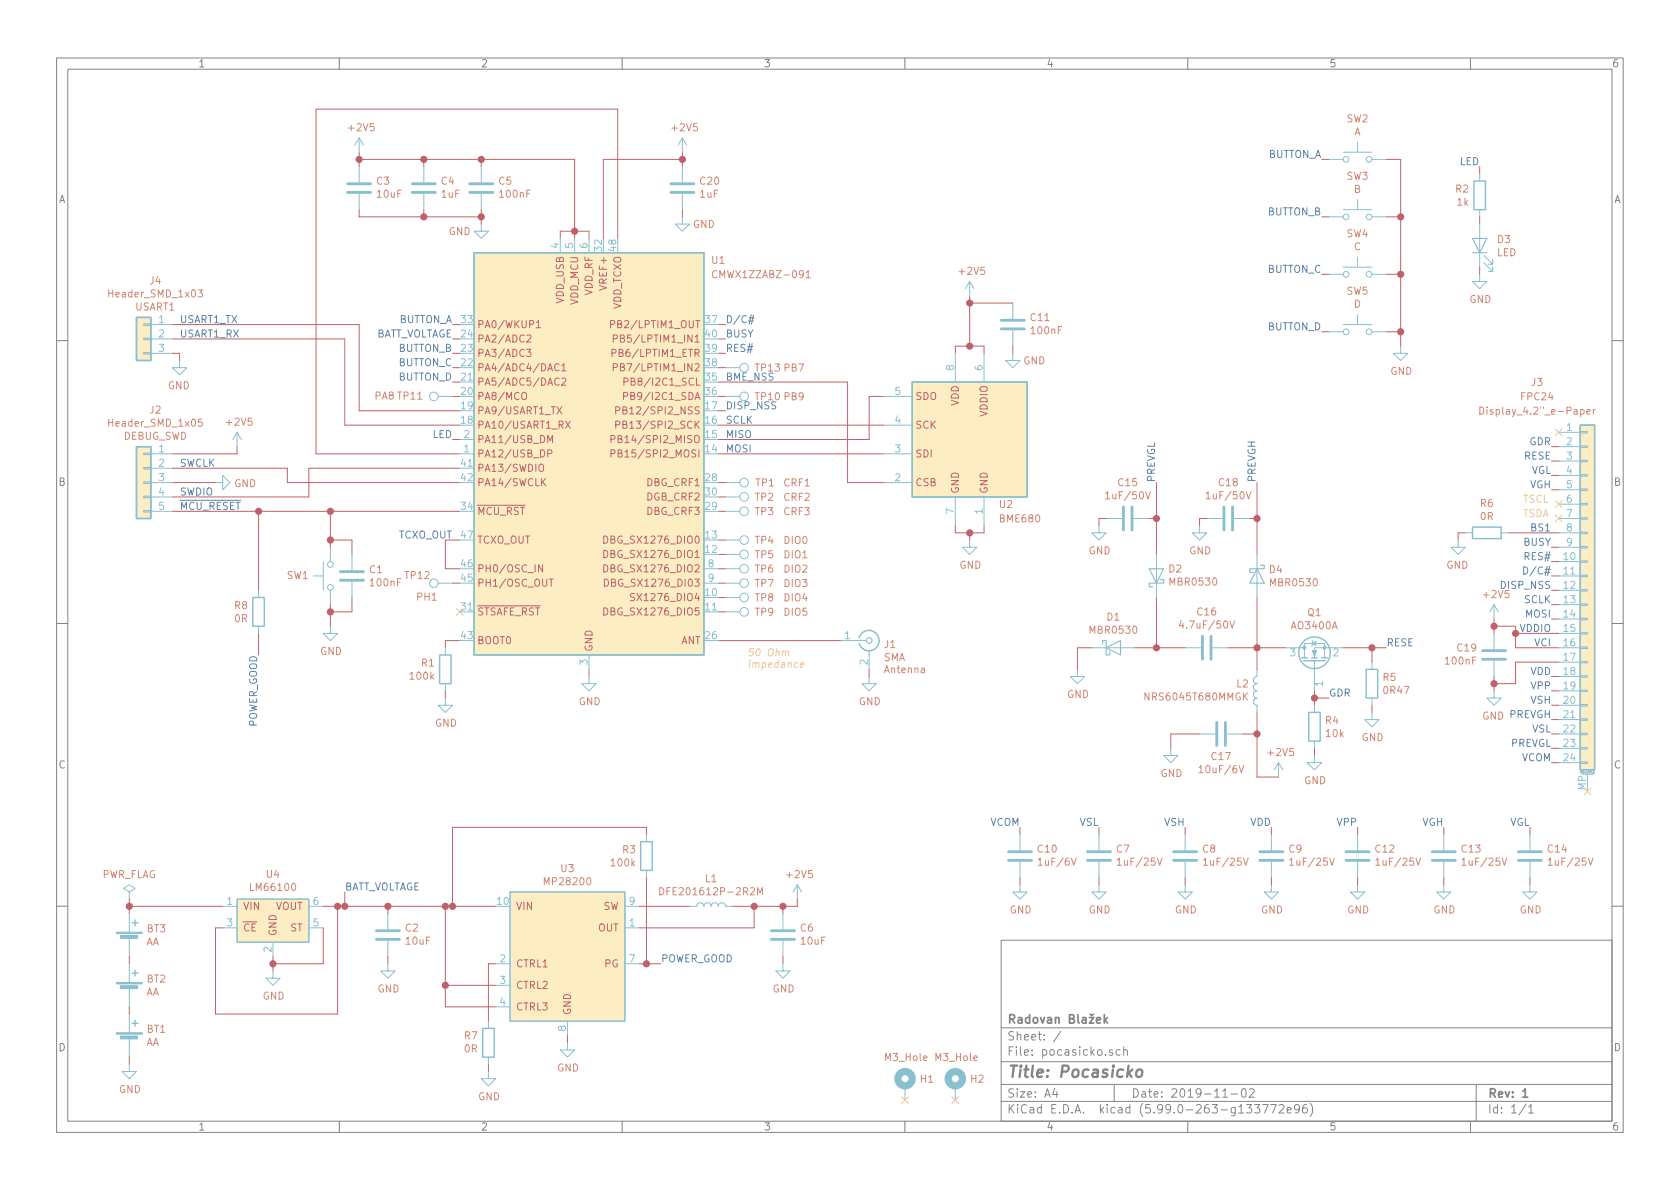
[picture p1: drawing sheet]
<svg xmlns="http://www.w3.org/2000/svg" width="297mm" height="210mm" viewBox="0 0 297 210" stroke-linecap="round" stroke-linejoin="round" font-family="sans-serif">
<g fill="none" stroke="#848484" stroke-width=".18">
<path d="M10 10.3h277v189.9h-277zM12 12.2h273v186.1h-273zM60 10.3v1.9M110 10.3v1.9M160 10.3v1.9M210 10.3v1.9M260 10.3v1.9M10 60.2h2M285 60.2h2M10 110.3h2M285 110.3h2M10 160.2h2"/>
<path d="M177 166.3h108v32h-108zM285 160.2h2M60 198.3v1.9M110 198.3v1.9M160 198.3v1.9M177 194.8h108M177 191.8h108M177 187.8h108M177 181.8h108M186.5 192.5l-.4 1h1M186.8 193v1M187.6 182.3l-1.3 2"/>
<path d="M196.7 185.7a.37 .37 0 0 0-.6 .1l.1 .2 .5 .2 .1 .1-.3 .3-.4-.1M197 191.8v3M198 185.7l-.4-.1-.3 .3 .1 .6 .2 .1 .4-.1M198.7 185.7h.1a.37 .37 0 0 1 .5 .1v.8M198.7 185.1v1.5M210 198.3v1.9M216.2 194h.8M217.7 193.5h1.1M219.6 192.7l.4-.2a.94 .94 0 0 1 0 1.5 .82 .82 0 0 1-.4-1.3zM220.4 195.3h.9l-.5 .6 .4 .1v.7l-.2 .1-.6-.1M220.9 192.7l.2-.2h.4l.2 .2 .1 .3-1 1h1M221.8 195.3h.9l-.5 .6 .5 .1v.7l-.2 .1-.7-.1"/>
<path d="M223.2 195.3h1l-.6 1.5M224.7 195.3h1l-.7 1.5M226.2 195.5l.2-.2h.3l.3 .5-.9 1h.9M227.6 196.3l.7-.1-.1-.3-.4-.1-.2 .2 .1 .7h.5M229.7 196l-.3 .3h-.2l-.3-.3v-.4l.1-.2 .4-.1 .3 .2a1.13 1.13 0 0 1-.3 1.2l-.4 .1M231 195.3a.59 .59 0 0 0-.7 .7l.1 .7 .2 .1 .5-.1 .1-.5-.2-.2-.4-.1-.3 .3M231.6 195.1a1.71 1.71 0 0 1 0 2.3M260 198.3v1.9M261 191.8v6.5M269.8 195.2l-1.2 2M270.3 195.8l.4-.5v1.5M270.3 196.8h.8"/>
</g>
<path d="M195.2 179.4v1.5M195.8 179.9l-.6 .6M193.9 180.4l.7-.1-.1-.3-.4-.1-.2 .2 .1 .7h.5M195.4 180.4l.4 .5M269.2 193l.5-.5v1.5M269.2 194h.9" fill="none" stroke="#848484" stroke-width=".3"/>
<path d="M201.1 189.3a.51 .51 0 0 1 .5-.2 .51 .51 0 0 1 .4 .4l-.1 .6a.54 .54 0 0 1-.5 .4 .54 .54 0 0 1-.5-.4z" fill="none" stroke="#848484" stroke-width=".41"/>
<g fill="none" stroke="#88c0d0" stroke-width=".18">
<path d="M63.5 24.4v2.5M63.5 29.5v2.8M63.5 34.3v2.8M63.5 24.4l-.8 1.2M63.5 24.4l.8 1.2M74.9 29.5v2.8M74.9 34.3v2.8M85.1 39.6v1.3h1.3l-1.3 1.3-1.3-1.3h1.3M85.1 29.5v2.8M85.1 34.3v2.8M120.6 38.3v1.3h1.3l-1.3 1.3-1.2-1.3h1.2M120.6 24.4v2.5"/>
<path d="M120.6 29.5v2.8M120.6 34.3v2.8M120.6 24.4l-.7 1.2M120.6 24.4l.8 1.2M234.9 28.2h2.6M234.9 38.3h2.6M237.5 26.9h5.1M237.5 37.1h5.1M240 25.1v1.8M240 35.3v1.8M242.6 28.2h2.5M242.6 38.3h2.5"/>
<path d="M261.6 30.7v1.3M261.6 37.1v1.2M261.6 39.6v7.6M25.4 57.3h1.3v.2h-1.3zM25.4 59.8h1.3v.3h-1.3zM26.7 57.4h3.8M26.7 59.9h3.8M99.1 42.2v2.5M101.6 42.2v2.5M104.1 42.2v2.5M171.4 49.8l-.7 1.2M171.4 49.8v2.5"/>
<path d="M171.4 49.8l.8 1.2M179.1 53.6v2.8M179.1 58.4v2.8M234.9 48.5h2.6M234.9 58.7h2.6M237.5 47.2h5.1M237.5 57.4h5.1M240 45.5v1.7M240 55.6v1.8M242.6 48.5h2.5M242.6 58.7h2.5M261.6 48.5v1.3h1.3l-1.3 1.2-1.3-1.2h1.3"/>
<path d="M262.4 46.5l1.5 1.5v-.8v.8h-.8M262.4 45.2l1.5 1.5v-.7v.7h-.8M25.4 62.4h1.3v.2h-1.3zM26.7 62.5h3.8M31.7 63.7v1.3h-1.2l1.2 1.3 1.3-1.3h-1.3M41.9 76.4l-.8 1.3M41.9 76.4v2.6M41.9 76.4l.8 1.3M77.5 70.1h2.5M81.3 77.7h2.5M128.3 70.1h2.5M128.3 65h2.5"/>
<path d="M156.2 75.2h5.1M156.2 70.1h5.1M168.9 62.5v5.1M174 62.5v5.1M179.1 62.5v1.2h1.2l-1.2 1.3-1.3-1.3h1.3M247.6 61.2v1.3h1.3l-1.3 1.2-1.2-1.2h1.2M275.6 76.4h3.8M275.6 79h3.8M279.4 78.9h1.3v.2h-1.3zM279.4 76.3h1.3v.3h-1.3zM25.4 90.3h1.3v.2h-1.3zM25.4 87.8h1.3v.2h-1.3z"/>
<path d="M25.4 82.7h1.3v.2h-1.3zM25.4 80.1h1.3v.3h-1.3zM25.4 85.2h1.3v.3h-1.3zM26.7 85.3h3.8M26.7 80.3h3.8M26.7 82.8h3.8M26.7 87.9h3.8M26.7 90.4h3.8M38.1 85.3h1.3v1.3l1.2-1.3-1.2-1.2v1.2M57.1 99.3v5.1M58.4 96.8v2.5M62.2 98v2.8"/>
<path d="M81.3 80.3h2.5M128.3 85.3h2.5M128.3 87.9h2.5M128.3 90.4h2.5M128.3 95.5h2.5M128.3 98h2.5M156.2 85.3h5.1M156.2 80.3h5.1M168.9 87.9v5.1M171.4 95.5v1.3h1.3l-1.3 1.2-1.2-1.2h1.2M174 87.9v5.1M194.3 93v1.2h1.3l-1.3 1.3-1.3-1.3h1.3"/>
<path d="M195.6 91.7h2.8M200.4 91.7h2.8M204.5 98v7.7M212.1 93v1.2h1.3l-1.3 1.3-1.3-1.3h1.3M213.4 91.7h2.8M218.2 91.7h2.8M222.2 98v7.7M257.8 95.5v1.3h-1.3l1.3 1.2 1.3-1.2h-1.3M259.1 94.2h1.2M265.4 94.2h1.3M275.6 99.3h3.8M275.6 81.5h3.8"/>
<path d="M275.6 84.1h3.8M275.6 86.6h3.8M275.6 89.1h3.8M275.6 91.7h3.8M275.6 94.2h3.8M275.6 96.8h3.8M279.4 99.2h1.3v.2h-1.3zM279.4 96.6h1.3v.3h-1.3zM279.4 94.1h1.3v.3h-1.3zM279.4 91.6h1.3v.2h-1.3zM279.4 89h1.3v.3h-1.3zM279.4 86.5h1.3v.2h-1.3z"/>
<path d="M279.4 83.9h1.3v.3h-1.3zM279.4 81.4h1.3v.3h-1.3zM45.7 104.4v1.3M45.7 110.7v1.3M55.4 101.8h1.7M58.4 110.7v1.3h1.3l-1.3 1.3-1.3-1.3h1.3M58.4 104.4v2.5M62.2 102.9v2.8M77.5 103.1h2.5M78.7 114.5v1.3M104.1 119.6v1.3h1.3l-1.3 1.3-1.2-1.3h1.2M104.1 115.8v2.6"/>
<path d="M124.5 100.6h2.5M124.5 103.1h2.5M128.3 100.6h2.5M128.3 103.1h2.5M128.3 105.7h2.5M128.3 108.2h2.5M148.6 113.3h4.6M153.7 119.6v1.3h1.2l-1.2 1.3-1.3-1.3h1.3M153.7 115.1v3.3M190.5 118.4v1.2h1.3l-1.3 1.3-1.3-1.3h1.3M193 114.5h7.7M209.5 114.5h2.8"/>
<path d="M214.4 114.5h2.8M222.2 118.4v1.2a.63 .63 0 0 0-.6 .7 .63 .63 0 0 0 .6 .6 .63 .63 0 0 0-.6 .6 .63 .63 0 0 0 .6 .7 .63 .63 0 0 0-.6 .6 .63 .63 0 0 0 .6 .6 .63 .63 0 0 0-.6 .7 .63 .63 0 0 0 .6 .6v1.3M227.3 114.5h3.3M230.6 116.3v-2.5h3.6v2.5M232 113.8l.7-.4v.8zM232.2 113.3l-.2 .1v.8l-.1 .1M232.4 116.8v5.4M237.5 114.5h-5.1v1.8M242.6 117.1v1.3M264.2 106.9l-.8 1.3M264.2 106.9v2.6M264.2 112v2.8"/>
<path d="M264.2 116.8v2.8M264.2 106.9l.7 1.3M275.6 101.8h3.8M275.6 104.4h3.8M275.6 106.9h3.8M275.6 109.5h3.8M275.6 112h3.8M275.6 114.5h3.8M275.6 117.1h3.8M275.6 119.6h3.8M279.4 109.3h1.3v.3h-1.3zM279.4 111.9h1.3v.2h-1.3z"/>
<path d="M279.4 114.4h1.3v.3h-1.3zM279.4 117h1.3v.2h-1.3zM279.4 119.5h1.3v.3h-1.3zM279.4 106.8h1.3v.3h-1.3zM279.4 101.7h1.3v.3h-1.3zM279.4 104.3h1.3v.2h-1.3zM78.7 123.4v1.3h1.3l-1.3 1.3-1.2-1.3h1.2M78.7 120.9v1.3M207 132.3v1.3h1.3l-1.3 1.3-1.3-1.3h1.3M212.1 129.8h2.8M216.9 129.8h2.8M226.1 134.9l-.8 1.2"/>
<path d="M226.1 134.9v2.5M226.1 134.9l.7 1.2M232.4 133.6v1.3h1.3l-1.3 1.2-1.3-1.2h1.3M232.4 124.7v1.3M232.4 131.1v1.2M242.6 126v1.2h1.2l-1.2 1.3-1.3-1.3h1.3M242.6 123.4v1.3M264.2 122.2v1.2h-1.3l1.3 1.3 1.2-1.3h-1.2M275.6 122.2h3.8M275.6 124.7h3.8M275.6 127.2h3.8M275.6 129.8h3.8"/>
<path d="M275.6 132.3h3.8M275.6 134.9h3.8M279.4 132.2h1.3v.3h-1.3zM279.4 134.7h1.3v.3h-1.3zM279.4 122h1.3v.3h-1.3zM279.4 124.6h1.3v.2h-1.3zM279.4 127.1h1.3v.3h-1.3zM279.4 129.7h1.3v.2h-1.3zM279.7 136.9h2M280.7 136.9v3M281.8 136.5v.3h-.1M281.8 136.5h-.1v.2h.1"/>
<path d="M22.9 157.7l1-.6-1-.6-1.1 .6 1.1 .6v1.3M22.9 159h.1M41.9 159h12.7v7.6h-12.7zM90.2 157.7h20.3v22.9h-20.3zM114.3 147.6v1.2M114.3 153.9v1.3M141 156.5l-.8 1.2M141 156.5v2.5M141 156.5l.7 1.2M180.3 156.5v1.2h1.3l-1.3 1.3-1.2-1.3h1.2M180.3 147.6v2.8M180.3 152.4v2.8"/>
<path d="M194.3 156.5v1.2h1.3l-1.3 1.3-1.3-1.3h1.3M194.3 147.6v2.8M194.3 152.4v2.8M209.5 156.5v1.2h1.3l-1.3 1.3-1.2-1.3h1.2M209.5 147.6v2.8M209.5 152.4v2.8M224.8 156.5v1.2h1.3l-1.3 1.3-1.3-1.3h1.3M224.8 147.6v2.8M224.8 152.4v2.8M240 156.5v1.2h1.3l-1.3 1.3-1.2-1.3h1.2M240 147.6v2.8M240 152.4v2.8"/>
<path d="M255.3 156.5v1.2h1.2l-1.2 1.3-1.3-1.3h1.3M255.3 147.6v2.8M255.3 152.4v2.8M270.5 156.5v1.2h1.3l-1.3 1.3-1.3-1.3h1.3M270.5 147.6v2.8M270.5 152.4v2.8M22.9 161.5v3.3M22.9 165.9v3.3M22.9 170.4v3.3M22.9 174.7v3.3M22.9 179.3v3.3M39.4 164.1h2.5"/>
<path d="M39.4 160.3h2.5M48.3 171.7v1.3h1.2l-1.2 1.2-1.3-1.2h1.3M48.3 166.6v2.6M54.6 164.1h2.5M54.6 160.3h2.5M68.6 170.4v1.3h1.2l-1.2 1.3-1.3-1.3h1.3M68.6 161.5v2.8M68.6 166.4v2.8M87.6 170.4h2.6M87.6 174.2h2.6M87.6 178h2.6M110.5 164.1h2.5"/>
<path d="M110.5 170.4h2.5M110.5 160.3h2.5M121.9 160.3h1.3a.63 .63 0 0 1 .6-.7 .63 .63 0 0 1 .7 .7 .63 .63 0 0 1 .6-.7 .63 .63 0 0 1 .6 .7 .63 .63 0 0 1 .7-.7 .63 .63 0 0 1 .6 .7 .63 .63 0 0 1 .6-.7 .63 .63 0 0 1 .7 .7h1.2M138.4 170.4v1.3h1.3l-1.3 1.3-1.2-1.3h1.2M138.4 161.5v2.8M138.4 166.4v2.8M22.9 188.2v1.3h1.2l-1.2 1.2-1.3-1.2h1.3M22.9 183.6v3.3M86.4 189.5v1.2h1.2l-1.2 1.3-1.3-1.3h1.3M86.4 180.6v1.3M86.4 186.9v1.3M100.3 184.4v1.3h1.3l-1.3 1.2-1.2-1.2h1.2"/>
<path d="M100.3 180.6v2.5M160 192v2.6M168.9 192v2.6"/>
<circle cx="238" cy="38.3" r=".51"/>
<circle cx="238" cy="28.2" r=".51"/>
<circle cx="242.1" cy="28.2" r=".51"/>
<circle cx="242.1" cy="38.3" r=".51"/>
<circle cx="238" cy="48.5" r=".51"/>
<circle cx="238" cy="58.7" r=".51"/>
<circle cx="242.1" cy="58.7" r=".51"/>
<circle cx="242.1" cy="48.5" r=".51"/>
<circle cx="76.7" cy="70.1" r=".76"/>
<circle cx="131.6" cy="70.1" r=".76"/>
<circle cx="131.6" cy="65" r=".76"/>
<circle cx="58.4" cy="99.8" r=".51"/>
<circle cx="131.6" cy="87.9" r=".76"/>
<circle cx="131.6" cy="90.4" r=".76"/>
<circle cx="131.6" cy="95.5" r=".76"/>
<circle cx="131.6" cy="98" r=".76"/>
<circle cx="131.6" cy="85.3" r=".76"/>
<circle cx="58.4" cy="103.9" r=".51"/>
<circle cx="76.7" cy="103.1" r=".76"/>
<circle cx="131.6" cy="100.6" r=".76"/>
<circle cx="131.6" cy="105.7" r=".76"/>
<circle cx="131.6" cy="103.1" r=".76"/>
<circle cx="131.6" cy="108.2" r=".76"/>
</g>
<g fill="none" stroke="#bf616a" stroke-width=".18">
<path d="M63.5 28.2h38.1v14M63.5 26.9v2.6M63.5 37.1v1.2h21.6M74.9 28.2v1.3M74.9 37.1v1.2M85.1 28.2v1.3M85.1 37.1v2.5M120.6 28.2h-13.9v14M120.6 26.9v2.6M120.6 37.1v1.2M233.7 38.3h1.2M233.7 28.2h1.2"/>
<path d="M245.1 38.3h2.5M245.1 28.2h2.5v33M261.6 29.5v1.2M261.6 38.3v1.3M30.5 57.4h33v15.2h17.8M30.5 59.9h30.5v15.3h20.3M80 57.4h1.3M80 59.9h1.3M93.2 59.4l.4-.2 .3 .4-.1 .2-.7 .7h.8M94.8 57l.4-.3v1.3M94.8 58h.8M99.1 42.2v-1.3h5v1.3"/>
<path d="M107.9 57.3l.7-.1v-.4l-.7-.1v1.3M108.4 59.9l.7-.1v-.4l-.7-.2v1.3M109.2 42.2v-22.9h-53.3v61h25.4M127 57.4h1.3M127 59.9h1.3M171.4 52.3v8.9M171.4 53.6h7.7M233.7 58.7h1.2M233.7 48.5h1.2M245.1 58.7h2.5M245.1 48.5h2.5M261.6 47.2v1.3"/>
<path d="M30.5 62.5h1.2v1.2M41.9 79v1.3h-11.4M80 70.1h1.3M80 62.5h1.3M80 77.7h1.3M80 65h1.3M80 67.6h1.3M92.3 69.6a.45 .45 0 0 1 .7 0 .88 .88 0 0 1-.2 1.1l-.4-.1a1.07 1.07 0 0 1-.1-1zM93.1 61.8h.8l-.4 .4 .3 .2v.6h-.5l-.2-.1M96.9 78.3v-1.3l.4 .9 .4-.9v1.3M98.5 71.9l.8 1.3M98.9 67a.51 .51 0 0 0-.7 0 .51 .51 0 0 0-.1 .6 .46 .46 0 0 0 .2 .5 .46 .46 0 0 0 .6-.1"/>
<path d="M98.9 64.4a.51 .51 0 0 0-.7 0 .51 .51 0 0 0-.1 .6 .46 .46 0 0 0 .2 .5 .46 .46 0 0 0 .6 0M99.3 67l.5-.2 .3 .4-.1 .2-.7 .7h.8M99.3 64.7l.4-.4v1.3M99.3 71.9l-.8 1.3M99.3 65.6h.8M100 74.5l.8 1.2M100.8 74.5l-.8 1.2M108 77.7l.6-.1 .1-.5-.2-.1h-.5v1.3M108.2 62.4h.6l.1-.5-.2-.1h-.5v1.2M108.4 65l.7-.1v-.5l-.7-.1v1.3M108.9 75.1h.6l.1-.2-.1-.3-.2-.1h-.4v1.2M108.9 72.6l.6-.1 .1-.1-.1-.3-.2-.2h-.4v1.3"/>
<path d="M110.3 70h.6v-.5l-.2-.1h-.4v1.3M110.3 67.5h.6l.1-.2v-.3l-.2-.2h-.5v1.3M127 67.6h22.9v17.7h6.3M127 70.1h1.3M127 62.5h1.3M127 72.6h1.3M127 75.2h29.2M127 65h1.3M156.2 70.1h-2.5v7.6h-26.7M168.9 62.5v-1.3h5.1v1.3M179.1 61.2v1.3M274.3 79h1.3"/>
<path d="M30.5 85.3h7.6M30.5 82.8h20.3v2.5h30.5M30.5 90.4h50.8M45.7 90.4v14M58.4 90.4v6.4M58.4 95.5h3.8v2.5M81.3 95.5h-2.6v5.1h2.6M81.3 82.8h-26.7v5.1h-24.1M95.3 82.3a.45 .45 0 0 1 .8 0 .92 .92 0 0 1-.3 1.1l-.3-.1a1.07 1.07 0 0 1-.2-1zM95.9 99.9v1.2l-.7-1.2v1.2M95.9 85.2l.6 .7M96.5 84.6l-.7 .8"/>
<path d="M96.9 80.2h.6l.1-.2-.1-.3-.2-.2h-.4v1.3M106.8 97.3a.64 .64 0 0 1 .7 .7 .64 .64 0 0 1-.7 .6zM106.8 94.8a.64 .64 0 0 1 .7 .6 .64 .64 0 0 1-.7 .7zM106.8 99.9a.64 .64 0 0 1 .7 .6 .64 .64 0 0 1-.7 .6zM108 80.2h.6l.1-.5-.2-.2h-.5v1.3M127 85.3h1.3M127 95.5h1.3M127 87.9h1.3M127 90.4h1.3M127 98h1.3M127 80.3h29.2M168.9 93v1.2h5.1v-1.2"/>
<path d="M171.4 94.2v1.3M195.6 91.7h-1.3v1.3M203.2 91.7h1.3M204.5 85.3v12.7M213.4 91.7h-1.3v1.3M221 91.7h1.2M222.2 85.3v12.7M259.1 94.2h-1.3v1.3M266.7 94.2h8.9M274.3 81.5h1.3M274.3 84.1h1.3M274.3 86.6h1.3"/>
<path d="M274.3 96.8h1.3M274.3 99.3h1.3M45.7 112v3.8M58.4 106.9v3.8M62.2 105.7v2.5h-3.8M80 103.1h1.3M81.3 113.3h-2.6v1.2M97.1 102.4h.7M97.5 102.4v1.3M104.1 118.4v1.2M106.8 107.5a.64 .64 0 0 1 .7 .6 .64 .64 0 0 1-.7 .7zM106.9 102.4a.64 .64 0 0 1 .7 .6 .64 .64 0 0 1-.7 .7z"/>
<path d="M112.2 105l-.5-.1-.2 .3 .1 .3 .5 .2v.4l-.2 .1h-.4M127 113.3h21.6M127 108.2h1.3M127 100.6h1.3M127 103.1h1.3M127 105.7h1.3M153.7 118.4v1.2M193 114.5h-2.5v3.9M200.7 114.5h8.8M204.5 105.7v8.8M217.2 114.5h10.1M222.2 105.7v12.7"/>
<path d="M237.5 114.5h7.6M242.6 114.5v2.6M264.2 110.7h3.8v3.8h7.6M264.2 109.5v2.5M264.2 119.6v2.6M268 112h7.6M274.3 101.8h1.3M274.3 104.4h1.3M274.3 106.9h1.3M274.3 109.5h1.3M274.3 119.6h1.3M275.6 117.1h-7.6v3.8h-3.8"/>
<path d="M78.7 122.2v1.2M212.1 129.8h-5.1v2.5M219.7 129.8h2.5M222.2 126v11.4h3.9M232.4 122.2v2.5M232.4 132.3v1.3M232.4 123.4h2.5M242.6 124.7v1.3M274.3 122.2h1.3M274.3 124.7h1.3M274.3 127.2h1.3M274.3 129.8h1.3"/>
<path d="M274.3 132.3h1.3M274.3 134.9h1.3M22.9 159v2.5M61 157.7v2.6M114.3 147.6v-1.3h-34.3v14M114.3 155.2v15.2M141 159v1.3h-11.5M180.3 146.3v1.3M180.3 155.2v1.3M194.3 146.3v1.3M194.3 155.2v1.3M209.5 146.3v1.3"/>
<path d="M209.5 155.2v1.3M224.8 146.3v1.3M224.8 155.2v1.3M240 146.3v1.3M240 155.2v1.3M255.3 146.3v1.3M255.3 155.2v1.3M270.5 146.3v1.3M270.5 155.2v1.3M22.9 169.2v1.2M22.9 178v1.3M22.9 160.3h16.5"/>
<path d="M48.3 169.2v2.5M57.1 160.3h30.5M57.1 164.1v6.3h-8.8M59.7 160.3v19h-21.6v-15.2h1.3M68.6 160.3v1.2M68.6 169.2v1.2M78.7 160.3v17.7h8.9M78.7 174.2h8.9M87.6 170.4h-1.2v10.2M113 160.3h8.9M113 170.4h3.8M133.3 160.3v3.8h-20.3"/>
<path d="M138.4 160.3v1.2M138.4 169.2v1.2M22.9 186.9v1.3M86.4 188.2v1.3M100.3 183.1v1.3"/>
</g>
<g fill="none" stroke="#88c0d0" stroke-width=".51">
<path d="M61.5 32.5h4M61.5 34h4M72.9 32.5h4.1M72.9 34h4.1M83.1 32.5h4M83.1 34h4M118.6 32.5h4.1M118.6 34h4.1M177 56.6h4.1M177 58.2h4.1M198.6 89.7v4M200.2 89.7v4"/>
<path d="M216.4 89.7v4M217.9 89.7v4M60.2 102.6h4.1M60.2 101.1h4.1M212.6 112.5v4.1M214.1 112.5v4.1M262.1 115.1h4.1M262.1 116.6h4.1M215.1 127.8v4M216.7 127.8v4M178.3 150.6h4.1M178.3 152.1h4.1"/>
<path d="M192.3 150.6h4M192.3 152.1h4M207.5 150.6h4.1M207.5 152.1h4.1M222.8 150.6h4M222.8 152.1h4M238 150.6h4.1M238 152.1h4.1M253.2 150.6h4.1M253.2 152.1h4.1M268.5 150.6h4M268.5 152.1h4"/>
<path d="M66.5 164.6h4.1M66.5 166.1h4.1M136.4 164.6h4.1M136.4 166.1h4.1"/>
</g>
<g fill="none" stroke="#ebcb8b" stroke-width=".18">
<path d="M275 75.8l1.2 1.3M276.2 75.8l-1.2 1.3M275 88.5l1.2 1.3M275 91.1l1.2 1.2M276.2 88.5l-1.2 1.3M276.2 91.1l-1.2 1.2M80.7 107.6l1.2 1.2M81.9 107.6l-1.2 1.2M138.9 115.3l.2-.2 .3 .1v.8M141.5 117.6l.6-.1v-.3h-.5l-.1 .7 .2 .1h.3M280.1 139.3l1.2 1.3M281.3 139.3l-1.2 1.3"/>
<path d="M159.4 193.9l1.2 1.3M160.6 193.9l-1.2 1.3M168.3 193.9l1.2 1.3M169.5 193.9l-1.2 1.3"/>
</g>
<g fill="none" stroke="#88c0d0" stroke-width=".25">
<path d="M260.6 32h2v5.1h-2zM24.1 56.1h2.6v7.6h-2.6zM83.8 44.7h40.7v71.1h-40.7zM24.1 79h2.6v12.7h-2.6zM161.3 67.6h20.3v20.3h-20.3zM279.4 75.2h2.5v60.9h-2.5zM260.3 93.2h5.1v2h-5.1zM44.7 105.7h2v5h-2zM77.7 115.8h2.1v5.1h-2.1zM151.9 112.8a1.8 1.8 0 0 1 2-1.3 1.8 1.8 0 0 1 1.5 1.8M155.4 113.3a1.8 1.8 0 0 1-1.5 1.8 1.8 1.8 0 0 1-2-1.3M230.1 116.3h1"/>
<path d="M230.5 116.8h3.8M231.9 116.3h1M233.7 116.3h1M241.6 118.4h2v5h-2zM231.4 126h2v5.1h-2zM113.3 148.8h2v5.1h-2zM23.4 172.1h1M23.4 163.2h1M23.9 162.7v1M23.9 171.6v1M23.4 181h1M23.9 180.5v1"/>
<path d="M85.3 181.9h2.1v5h-2.1z"/>
<circle cx="232.4" cy="115.4" r="2.79"/>
</g>
<g fill="none" stroke="#88c0d0" stroke-width=".2">
<path d="M260.3 42.2h2.6l-1.3 2.5zM260.3 44.7h2.6M222.9 99.9h.6v.7h-2.5v.6h.6M194.9 113.9v-.6h.7v2.5h.6v-.6M195.6 114.5l2.5-1.2v2.5zM203.2 100.6h2.5l-1.2 2.5zM205.1 102.5h.6v.6h-2.5v.7h.6M222.2 100.6l1.3 2.5h-2.5z"/>
<circle cx="153.7" cy="113.3" r=".51"/>
</g>
<g fill="#fcedc2" stroke="#fcedc2" stroke-width=".18">
<path d="M279.4 75.2h2.5v60.9h-2.5z"/>
<path d="M161.3 67.6h20.3v20.3h-20.3z"/>
<path d="M24.1 79h2.6v12.7h-2.6z"/>
<path d="M90.2 157.7h20.3v22.9h-20.3z"/>
<path d="M83.8 44.7h40.7v71.1h-40.7z"/>
<path d="M24.1 56.1h2.6v7.6h-2.6z"/>
<path d="M41.9 159h12.7v7.6h-12.7z"/>
</g>
<g fill="none" stroke="#d08770" stroke-width=".18">
<path d="M35 51.3h.8l-.4 .4 .3 .2 .1 .4-.3 .2-.5-.1M126.7 48a.6 .6 0 0 0-.8 .4 .6 .6 0 0 0 .6 .7l.2-.1M142.5 48.2l.4-.4v1.3M142.5 49.1h.8M35.7 74.1h-.6v.6l.4-.1 .3 .2v.4l-.3 .2-.4-.1M261.6 72a.64 .64 0 0 1 .8 .6 .64 .64 0 0 1-.8 .6zM280.6 72.8l.6-.1-.1-.2-.4-.1-.1 .2v.6h.5M281.7 72.4v.8M282.1 72.4l-.4 .2M195.5 87.3l.3-.4v1.3M195.5 88.2h.7M202.6 86.9l.4 1.3 .4-1.3"/>
<path d="M213.3 87.3l.3-.4v1.3M213.3 88.2h.7M220.3 86.9l.5 1.3 .4-1.3M208.8 109.7l-.3 .9h.8M217.4 109.8l.5 1.3 .4-1.3M212 135.7l.3-.3v1.2M212 136.6h.7M219.1 135.4l.4 1.2 .4-1.2M116.6 157a.64 .64 0 0 1 .8 .6 .64 .64 0 0 1-.8 .6zM133.9 158.2v-1.2l.5 .9 .4-.9v1.2M189.4 151.7l.4 1.3 .5-1.3M197.5 152.1l.4-.4v1.3"/>
<path d="M197.5 153h.8M204.6 151.7l.4 1.3 .5-1.3M212.8 152.1l.3-.4v1.3M212.8 153h.7M219.9 151.7l.4 1.3 .4-1.3M228 152.1l.4-.4v1.3M228 153h.8M235.1 151.7l.4 1.3 .4-1.3M243.3 152.1l.3-.4v1.3M243.3 153h.7M250.3 151.7l.4 1.3 .5-1.3M258.5 152.1l.4-.4v1.3"/>
<path d="M258.5 153h.7M265.6 151.7l.4 1.3 .4-1.3M273.7 152.1l.4-.4v1.3M273.7 153h.8M280.8 151.7l.4 1.3 .5-1.3"/>
</g>
<path d="M132.3 56.8h.9M132.4 56.2h.9M133.2 55.7l-.3 1.6M269.4 100.2a.64 .64 0 0 1 .7 .7 .64 .64 0 0 1-.7 .6z" fill="none" stroke="#5e81ac" stroke-width=".18"/>
<g fill="#88c0d0" stroke="#88c0d0" stroke-width=".18">
<path d="M20.6 173.7h4.5v.3h-4.5z"/>
<path d="M21.3 174.3h3v.5h-3z"/>
<path d="M20.6 182.6h4.5v.3h-4.5z"/>
<path d="M21.3 183.2h3v.5h-3z"/>
<path d="M20.6 164.8h4.5v.3h-4.5z"/>
<path d="M21.3 165.4h3v.5h-3z"/>
<path d="M232 115.1h.8l-.4 1z"/>
<circle cx="234.2" cy="114.5" r=".25"/>
<circle cx="230.6" cy="114.5" r=".25"/>
</g>
<g fill="none" stroke="#88c0d0" stroke-width="1.3">
<circle cx="160" cy="190.7" r="1.27"/>
<circle cx="168.9" cy="190.7" r="1.27"/>
</g>
<g fill="#bf616a" stroke="#bf616a" stroke-width=".25">
<circle cx="171.5" cy="94.2" r=".51"/>
<circle cx="171.5" cy="61.2" r=".51"/>
<circle cx="101.6" cy="40.9" r=".51"/>
<circle cx="74.9" cy="38.3" r=".51"/>
<circle cx="74.9" cy="28.2" r=".51"/>
<circle cx="63.5" cy="28.2" r=".51"/>
<circle cx="85.1" cy="38.3" r=".51"/>
<circle cx="85.1" cy="28.2" r=".51"/>
<circle cx="58.4" cy="108.2" r=".51"/>
<circle cx="171.5" cy="53.6" r=".51"/>
<circle cx="22.9" cy="160.3" r=".51"/>
<circle cx="133.4" cy="160.3" r=".51"/>
<circle cx="78.7" cy="160.3" r=".51"/>
<circle cx="78.7" cy="174.2" r=".51"/>
<circle cx="68.6" cy="160.3" r=".51"/>
<circle cx="114.3" cy="170.4" r=".51"/>
<circle cx="80" cy="160.3" r=".51"/>
<circle cx="138.4" cy="160.3" r=".51"/>
<circle cx="222.3" cy="114.5" r=".51"/>
<circle cx="204.5" cy="114.5" r=".51"/>
<circle cx="242.6" cy="114.5" r=".51"/>
<circle cx="204.5" cy="91.7" r=".51"/>
<circle cx="222.3" cy="91.7" r=".51"/>
<circle cx="222.3" cy="129.8" r=".51"/>
<circle cx="58.4" cy="95.5" r=".51"/>
<circle cx="58.4" cy="90.4" r=".51"/>
<circle cx="264.2" cy="110.7" r=".51"/>
<circle cx="264.2" cy="120.9" r=".51"/>
<circle cx="232.4" cy="123.4" r=".51"/>
<circle cx="268" cy="112" r=".51"/>
<circle cx="59.7" cy="160.3" r=".51"/>
<circle cx="48.3" cy="170.4" r=".51"/>
<circle cx="61" cy="160.3" r=".51"/>
<circle cx="247.7" cy="58.7" r=".51"/>
<circle cx="247.7" cy="38.3" r=".51"/>
<circle cx="247.7" cy="48.5" r=".51"/>
<circle cx="45.7" cy="90.4" r=".51"/>
<circle cx="120.7" cy="28.2" r=".51"/>
</g>
<text font-size="2.8" fill="#848484" x="178" y="190.5">Title: Pocasicko</text>
<g font-size="2.1" fill="#848484">
<text x="178" y="184">Sheet: /</text>
<text x="178" y="181">Radovan Blaek</text>
<text x="178" y="186.7">File: pocasicko.sch</text>
<text x="178" y="196.9">KiCad E.D.A. kicad (5.99.0-263-g133772e96)</text>
<text x="178" y="194.1">Size: A4</text>
<text x="200" y="194.1">Date: 2019-11-02</text>
<text x="263" y="194.1">Rev: 1</text>
<text x="263" y="196.9">Id: 1/1</text>
</g>
<g font-size="1.8" fill="#848484">
<text x="35" y="11.9">1</text>
<text x="85" y="11.9">2</text>
<text x="135" y="11.9">3</text>
<text x="185" y="11.9">4</text>
<text x="235" y="11.9">5</text>
<text x="285" y="11.9">6</text>
<text x="10.4" y="35.9">A</text>
<text x="285.4" y="35.9">A</text>
<text x="10.4" y="85.9">B</text>
<text x="285.4" y="85.9">B</text>
<text x="10.4" y="135.9">C</text>
<text x="285.4" y="135.9">C</text>
<text x="10.4" y="185.9">D</text>
<text x="285.4" y="185.9">D</text>
<text x="35" y="199.9">1</text>
<text x="85" y="199.9">2</text>
<text x="135" y="199.9">3</text>
<text x="185" y="199.9">4</text>
<text x="235" y="199.9">5</text>
<text x="285" y="199.9">6</text>
</g>
<g font-size="1.8" fill="#d08770">
<text x="61.8" y="23.2">+2V5</text>
<text x="118.9" y="23.2">+2V5</text>
<text x="238.1" y="21.6">SW2</text>
<text x="239.4" y="23.9">A</text>
<text x="66.6" y="32.7">C3</text>
<text x="66.8" y="35">10uF</text>
<text x="78.1" y="32.7">C4</text>
<text x="78.1" y="35">1uF</text>
<text x="88.2" y="32.7">C5</text>
<text x="88.5" y="35">100nF</text>
<text x="123.8" y="35">1uF</text>
<text x="123.9" y="32.7">C20</text>
<text x="238.1" y="31.8">SW3</text>
<text x="239.4" y="34.1">B</text>
<text x="257.4" y="34.1">R2</text>
<text x="79.3" y="41.6">GND</text>
<text x="122.5" y="40.3">GND</text>
<text x="238.1" y="42">SW4</text>
<text x="257.7" y="36.4">1k</text>
<text x="125.9" y="46.7">U1</text>
<text x="239.4" y="44.3">C</text>
<text x="264.6" y="45.3">LED</text>
<text x="264.8" y="43">D3</text>
<text x="19.6" y="52.6">Header_SMD_1x03</text>
<text x="26.5" y="50.3">J4</text>
<text x="126.7" y="49.2">CMWX1ZZABZ-091</text>
<text x="169.7" y="48.6">+2V5</text>
<text x="238.1" y="52.1">SW5</text>
<text x="259.8" y="53.6">GND</text>
<text x="23.9" y="54.9">USART1</text>
<text x="182.3" y="56.8">C11</text>
<text x="182.4" y="59.1">100nF</text>
<text x="239.4" y="54.4">D</text>
<text x="133.6" y="65.7">TP13 PB7</text>
<text x="180.9" y="64.4">GND</text>
<text x="29.7" y="68.8">GND</text>
<text x="66.3" y="70.7">PA8 TP11</text>
<text x="133.6" y="70.8">TP10 PB9</text>
<text x="245.8" y="66.3">GND</text>
<text x="269" y="70.8">FPC24</text>
<text x="270.8" y="68.2">J3</text>
<text x="19.6" y="75.5">Header_SMD_1x05</text>
<text x="21.7" y="77.8">DEBUG_SWD</text>
<text x="26.5" y="73.1">J2</text>
<text x="40.2" y="75.3">+2V5</text>
<text x="262.8" y="73.3">Display_4.2&quot;_e-Paper</text>
<text x="41.4" y="86.2">GND</text>
<text x="133.5" y="88.6">TP2</text>
<text x="133.7" y="86">TP1</text>
<text x="138.6" y="86">CRF1</text>
<text x="138.6" y="88.6">CRF2</text>
<text x="176.8" y="89.8">U2</text>
<text x="196" y="88.3">1uF/50V</text>
<text x="197.8" y="86">C15</text>
<text x="213.8" y="88.3">1uF/50V</text>
<text x="215.5" y="86">C18</text>
<text x="261.8" y="89.7">R6</text>
<text x="133.5" y="91.1">TP3</text>
<text x="138.6" y="91.1">CRF3</text>
<text x="176.9" y="92.4">BME680</text>
<text x="261.8" y="92">0R</text>
<text x="65.4" y="101.4">C1</text>
<text x="133.5" y="96.2">TP4</text>
<text x="133.5" y="98.7">TP5</text>
<text x="133.5" y="101.3">TP6</text>
<text x="138.7" y="96.2">DIO0</text>
<text x="138.7" y="98.7">DIO1</text>
<text x="138.7" y="101.3">DIO2</text>
<text x="169.6" y="100.6">GND</text>
<text x="192.5" y="98">GND</text>
<text x="206.7" y="101.2">D2</text>
<text x="210.3" y="98">GND</text>
<text x="224.5" y="101.4">D4</text>
<text x="255.7" y="100.6">GND</text>
<text x="41.5" y="107.7">R8</text>
<text x="50.7" y="102.4">SW1</text>
<text x="65.6" y="103.7">100nF</text>
<text x="71.7" y="102.4">TP12</text>
<text x="73.8" y="106.2">PH1</text>
<text x="133.5" y="103.8">TP7</text>
<text x="133.5" y="106.3">TP8</text>
<text x="138.7" y="103.8">DIO3</text>
<text x="138.7" y="106.3">DIO4</text>
<text x="207" y="103.6">MBR0530</text>
<text x="224.8" y="103.7">MBR0530</text>
<text x="262.5" y="105.8">+2V5</text>
<text x="41.5" y="110">0R</text>
<text x="133.5" y="108.9">TP9</text>
<text x="138.7" y="108.9">DIO5</text>
<text x="192.9" y="112.1">MBR0530</text>
<text x="195.7" y="109.7">D1</text>
<text x="209.2" y="111.1">4.7uF/50V</text>
<text x="211.7" y="108.8">C16</text>
<text x="228.4" y="111.3">AO3400A</text>
<text x="231.2" y="109">Q1</text>
<text x="56.6" y="115.8">GND</text>
<text x="74.5" y="117.9">R1</text>
<text x="156.2" y="116.9">SMA</text>
<text x="156.4" y="114.6">J1</text>
<text x="156.5" y="119">Antenna</text>
<text x="255.7" y="117.5">100nF</text>
<text x="257.7" y="115.2">C19</text>
<text x="72.6" y="120.2">100k</text>
<text x="102.3" y="124.7">GND</text>
<text x="151.8" y="124.7">GND</text>
<text x="188.7" y="123.4">GND</text>
<text x="202.8" y="123.9">NRS6045T680MMGK</text>
<text x="218.7" y="121.6">L2</text>
<text x="244.6" y="120.4">R5</text>
<text x="244.8" y="122.7">0R47</text>
<text x="76.9" y="128.5">GND</text>
<text x="234.4" y="128">R4</text>
<text x="234.5" y="130.3">10k</text>
<text x="240.7" y="131.1">GND</text>
<text x="205.2" y="137.4">GND</text>
<text x="212.5" y="136.7">10uF/6V</text>
<text x="214.2" y="134.4">C17</text>
<text x="224.4" y="133.7">+2V5</text>
<text x="230.6" y="138.7">GND</text>
<text x="17.9" y="155.3">PWR_FLAG</text>
<text x="47.1" y="155.2">U4</text>
<text x="99.2" y="154.2">U3</text>
<text x="108.2" y="153.2">100k</text>
<text x="110.1" y="150.9">R3</text>
<text x="139.3" y="155.3">+2V5</text>
<text x="183.5" y="150.8">C10</text>
<text x="184" y="153.1">1uF/6V</text>
<text x="197.4" y="150.8">C7</text>
<text x="198.1" y="153.1">1uF/25V</text>
<text x="212.7" y="150.8">C8</text>
<text x="213.3" y="153.1">1uF/25V</text>
<text x="227.9" y="150.8">C9</text>
<text x="228.5" y="153.1">1uF/25V</text>
<text x="243.2" y="150.8">C12</text>
<text x="243.8" y="153.1">1uF/25V</text>
<text x="258.5" y="150.8">C13</text>
<text x="259" y="153.1">1uF/25V</text>
<text x="273.7" y="150.8">C14</text>
<text x="274.3" y="153.1">1uF/25V</text>
<text x="44.5" y="157.6">LM66100</text>
<text x="96.5" y="156.5">MP28200</text>
<text x="117.8" y="158.3">DFE201612P-2R2M</text>
<text x="124.7" y="156">L1</text>
<text x="178.5" y="161.5">GND</text>
<text x="192.5" y="161.5">GND</text>
<text x="207.7" y="161.5">GND</text>
<text x="223" y="161.5">GND</text>
<text x="238.2" y="161.5">GND</text>
<text x="253.4" y="161.5">GND</text>
<text x="268.7" y="161.5">GND</text>
<text x="25.8" y="167.2">AA</text>
<text x="26" y="164.9">BT3</text>
<text x="71.7" y="164.7">C2</text>
<text x="71.8" y="167.1">10uF</text>
<text x="141.6" y="164.7">C6</text>
<text x="141.7" y="167.1">10uF</text>
<text x="26" y="173.8">BT2</text>
<text x="25.8" y="176.1">AA</text>
<text x="46.4" y="176.8">GND</text>
<text x="66.8" y="175.5">GND</text>
<text x="136.6" y="175.5">GND</text>
<text x="25.8" y="185">AA</text>
<text x="26" y="182.6">BT1</text>
<text x="82.1" y="183.8">R7</text>
<text x="82.1" y="186.1">0R</text>
<text x="98.5" y="189.5">GND</text>
<text x="156.6" y="187.6">M3_Hole</text>
<text x="162.8" y="191.5">H1</text>
<text x="165.5" y="187.6">M3_Hole</text>
<text x="171.7" y="191.5">H2</text>
<text x="21" y="193.3">GND</text>
<text x="84.5" y="194.6">GND</text>
</g>
<g font-size="1.8" fill="#5e81ac">
<text x="224.1" y="27.9">BUTTON_A</text>
<text x="258.1" y="29.2">LED</text>
<text x="224.1" y="38.1">BUTTON_B</text>
<text x="224.1" y="48.3">BUTTON_C</text>
<text x="31.7" y="59.7">USART1_RX</text>
<text x="31.7" y="57.1">USART1_TX</text>
<text x="65.8" y="59.7">BATT_VOLTAGE</text>
<text x="70.4" y="57.1">BUTTON_A</text>
<text x="128.3" y="57.1">D/C#</text>
<text x="128.3" y="59.7">BUSY</text>
<text x="224.1" y="58.4">BUTTON_D</text>
<text x="70.4" y="64.8">BUTTON_C</text>
<text x="70.4" y="62.2">BUTTON_B</text>
<text x="128.3" y="62.2">RES#</text>
<text x="70.4" y="67.3">BUTTON_D</text>
<text x="128.3" y="67.3">BME_NSS</text>
<text x="76.5" y="77.5">LED</text>
<text x="128.3" y="72.4">DISP_NSS</text>
<text x="128.3" y="74.9">SCLK</text>
<text x="128.3" y="77.5">MISO</text>
<text x="31.7" y="82.5">SWCLK</text>
<text x="128.3" y="80">MOSI</text>
<text x="269.5" y="81.3">RESE</text>
<text x="270.4" y="78.7">GDR</text>
<text x="270.7" y="83.8">VGL</text>
<text x="31.7" y="87.6">SWDIO</text>
<text x="204.2" y="85.3" transform="rotate(-90 204.2 85.3)">PREVGL</text>
<text x="222" y="85.3" transform="rotate(-90 222 85.3)">PREVGH</text>
<text x="270.5" y="86.4">VGH</text>
<text x="31.7" y="90.2">MCU_RESET</text>
<text x="70.4" y="95.2">TCXO_OUT</text>
<text x="270.9" y="94">BS1</text>
<text x="269.4" y="96.5">BUSY</text>
<text x="269.7" y="99.1">RES#</text>
<text x="270.3" y="101.6">D/C#</text>
<text x="265.6" y="104.1">DISP_NSS</text>
<text x="269.5" y="106.7">SCLK</text>
<text x="268.7" y="111.8">VDDIO</text>
<text x="269.8" y="109.2">MOSI</text>
<text x="245.1" y="114.3">RESE</text>
<text x="270.6" y="119.4">VDD</text>
<text x="271.4" y="114.3">VCI</text>
<text x="234.9" y="123.2">GDR</text>
<text x="270.7" y="124.5">VSH</text>
<text x="270.8" y="121.9">VPP</text>
<text x="45.5" y="128.9" transform="rotate(-90 45.5 128.9)">POWER_GOOD</text>
<text x="262.1" y="127.2">GND PREVGH</text>
<text x="270.9" y="129.5">VSL</text>
<text x="267.1" y="132.1">PREVGL</text>
<text x="269" y="134.6">VCOM</text>
<text x="175" y="146">VCOM</text>
<text x="190.9" y="146">VSL</text>
<text x="205.9" y="146">VSH</text>
<text x="221.1" y="146">VDD</text>
<text x="236.5" y="146">VPP</text>
<text x="251.4" y="146">VGH</text>
<text x="266.9" y="146">VGL</text>
<text x="61" y="157.5">BATT_VOLTAGE</text>
<text x="116.8" y="170.2">POWER_GOOD</text>
</g>
<g font-size="1.8" fill="#88c0d0">
<text x="98.8" y="43.9" transform="rotate(-90 98.8 43.9)">4</text>
<text x="101.3" y="43.9" transform="rotate(-90 101.3 43.9)">5</text>
<text x="103.9" y="43.9" transform="rotate(-90 103.9 43.9)">6</text>
<text x="106.4" y="44.4" transform="rotate(-90 106.4 44.4)">32</text>
<text x="109" y="44.4" transform="rotate(-90 109 44.4)">48</text>
<text x="28.1" y="57.1">1</text>
<text x="28.1" y="59.7">2</text>
<text x="81.6" y="59.7">24</text>
<text x="81.6" y="57.1">33</text>
<text x="124.8" y="57.1">37</text>
<text x="124.8" y="59.7">40</text>
<text x="28.1" y="62.2">3</text>
<text x="81.6" y="64.8">22</text>
<text x="81.6" y="62.2">23</text>
<text x="124.8" y="64.8">38</text>
<text x="124.8" y="62.2">39</text>
<text x="168.7" y="65.5" transform="rotate(-90 168.7 65.5)">8</text>
<text x="173.7" y="65.5" transform="rotate(-90 173.7 65.5)">6</text>
<text x="81.6" y="69.8">20</text>
<text x="81.6" y="67.3">21</text>
<text x="124.8" y="67.3">35</text>
<text x="124.8" y="69.8">36</text>
<text x="158.3" y="69.8">5</text>
<text x="81.6" y="74.9">18</text>
<text x="81.6" y="72.4">19</text>
<text x="82.1" y="77.5">2</text>
<text x="124.8" y="77.5">15</text>
<text x="124.8" y="74.9">16</text>
<text x="124.8" y="72.4">17</text>
<text x="158.3" y="74.9">4</text>
<text x="277" y="76.2">1</text>
<text x="28.1" y="80">1</text>
<text x="28.1" y="82.5">2</text>
<text x="81.6" y="82.5">41</text>
<text x="82.1" y="80">1</text>
<text x="124.8" y="80">14</text>
<text x="158.3" y="80">3</text>
<text x="277" y="78.7">2</text>
<text x="277" y="81.3">3</text>
<text x="277" y="83.8">4</text>
<text x="28.1" y="85.1">3</text>
<text x="28.1" y="87.6">4</text>
<text x="81.6" y="85.1">42</text>
<text x="124.8" y="85.1">28</text>
<text x="124.8" y="87.6">30</text>
<text x="158.3" y="85.1">2</text>
<text x="277" y="86.4">5</text>
<text x="277" y="88.9">6</text>
<text x="28.1" y="90.2">5</text>
<text x="81.6" y="90.2">34</text>
<text x="81.6" y="95.2">47</text>
<text x="124.8" y="95.2">13</text>
<text x="124.8" y="90.2">29</text>
<text x="168.7" y="90.9" transform="rotate(-90 168.7 90.9)">7</text>
<text x="173.7" y="90.9" transform="rotate(-90 173.7 90.9)">1</text>
<text x="277" y="91.4">7</text>
<text x="277" y="94">8</text>
<text x="81.6" y="100.3">46</text>
<text x="124.8" y="97.8">12</text>
<text x="125.2" y="100.3">8</text>
<text x="276.5" y="99.1">10</text>
<text x="276.5" y="101.6">11</text>
<text x="277" y="96.5">9</text>
<text x="81.6" y="107.9">31</text>
<text x="81.6" y="102.9">45</text>
<text x="124.8" y="105.4">10</text>
<text x="124.8" y="107.9">11</text>
<text x="125.2" y="102.9">9</text>
<text x="276.5" y="104.1">12</text>
<text x="276.5" y="106.7">13</text>
<text x="81.6" y="113">43</text>
<text x="124.8" y="113">26</text>
<text x="149.4" y="113">1</text>
<text x="276.5" y="109.2">14</text>
<text x="276.5" y="111.8">15</text>
<text x="103.9" y="117.6" transform="rotate(-90 103.9 117.6)">3</text>
<text x="153.4" y="117.6" transform="rotate(-90 153.4 117.6)">2</text>
<text x="228.1" y="116.1">3</text>
<text x="235.7" y="116.1">2</text>
<text x="276.5" y="114.3">16</text>
<text x="276.5" y="116.8">17</text>
<text x="276.5" y="119.4">18</text>
<text x="233.9" y="121.4" transform="rotate(-90 233.9 121.4)">1</text>
<text x="276.5" y="121.9">19</text>
<text x="276.5" y="124.5">20</text>
<text x="276.5" y="127">21</text>
<text x="276.5" y="129.5">22</text>
<text x="276.5" y="132.1">23</text>
<text x="276.5" y="134.6">24</text>
<text x="280.4" y="139.7" transform="rotate(-90 280.4 139.7)">MP</text>
<text x="40.2" y="160">1</text>
<text x="55.4" y="160">6</text>
<text x="87.9" y="160">10</text>
<text x="111.3" y="160">9</text>
<text x="40.2" y="163.8">3</text>
<text x="55.4" y="163.8">5</text>
<text x="111.3" y="163.8">1</text>
<text x="48" y="168.4" transform="rotate(-90 48 168.4)">2</text>
<text x="88.4" y="170.2">2</text>
<text x="88.4" y="174">3</text>
<text x="111.3" y="170.2">7</text>
<text x="88.4" y="177.8">4</text>
<text x="100.1" y="182.3" transform="rotate(-90 100.1 182.3)">8</text>
</g>
<g font-size="1.8" fill="#bf616a">
<text x="99.7" y="53.7" transform="rotate(-90 99.7 53.7)">VDD_USB</text>
<text x="102.2" y="53.9" transform="rotate(-90 102.2 53.9)">VDD_MCU</text>
<text x="104.8" y="52.3" transform="rotate(-90 104.8 52.3)">VDD_RF</text>
<text x="107.3" y="50.9" transform="rotate(-90 107.3 50.9)">VREF+</text>
<text x="84.3" y="58">PA0/WKUP1</text>
<text x="109" y="58">PB2/LPTIM1_OUT</text>
<text x="109.9" y="54.8" transform="rotate(-90 109.9 54.8)">VDD_TCXO</text>
<text x="84.3" y="65.7">PA4/ADC4/DAC1</text>
<text x="84.3" y="63.1">PA3/ADC3</text>
<text x="84.3" y="60.6">PA2/ADC2</text>
<text x="109.2" y="63.1">PB6/LPTIM1_ETR</text>
<text x="110" y="65.7">PB7/LPTIM1_IN2</text>
<text x="110" y="60.6">PB5/LPTIM1_IN1</text>
<text x="84.3" y="70.7">PA8/MCO</text>
<text x="84.3" y="68.2">PA5/ADC5/DAC2</text>
<text x="111.6" y="70.7">PB9/I2C1_SDA</text>
<text x="111.8" y="68.2">PB8/I2C1_SCL</text>
<text x="161.8" y="70.7">SDO</text>
<text x="169.5" y="71.8" transform="rotate(-90 169.5 71.8)">VDD</text>
<text x="84.3" y="75.8">PA10/USART1_RX</text>
<text x="84.3" y="73.3">PA9/USART1_TX</text>
<text x="110.5" y="75.8">PB13/SPI2_SCK</text>
<text x="110.6" y="73.3">PB12/SPI2_NSS</text>
<text x="161.8" y="75.8">SCK</text>
<text x="174.6" y="73.7" transform="rotate(-90 174.6 73.7)">VDDIO</text>
<text x="84.3" y="80.9">PA12/USB_DP</text>
<text x="84.3" y="78.4">PA11/USB_DM</text>
<text x="84.3" y="83.4">PA13/SWDIO</text>
<text x="109.7" y="80.9">PB15/SPI2_MOSI</text>
<text x="109.7" y="78.4">PB14/SPI2_MISO</text>
<text x="161.8" y="80.9">SDI</text>
<text x="84.3" y="86">PA14/SWCLK</text>
<text x="114.4" y="86">DBG_CRF1</text>
<text x="114.4" y="88.5">DGB_CRF2</text>
<text x="161.8" y="86">CSB</text>
<text x="169.5" y="87.4" transform="rotate(-90 169.5 87.4)">GND</text>
<text x="174.6" y="87.4" transform="rotate(-90 174.6 87.4)">GND</text>
<text x="84.3" y="91.1">MCU_RST</text>
<text x="114.4" y="91.1">DBG_CRF3</text>
<text x="84.3" y="101.2">PH0/OSC_IN</text>
<text x="84.3" y="96.1">TCXO_OUT</text>
<text x="107.6" y="98.7">DBG_SX1276_DIO1</text>
<text x="107.6" y="96.1">DBG_SX1276_DIO0</text>
<text x="107.6" y="101.2">DBG_SX1276_DIO2</text>
<text x="84.3" y="103.8">PH1/OSC_OUT</text>
<text x="108" y="103.8">DBG_SX1276_DI03</text>
<text x="112.5" y="106.3">SX1276_DIO4</text>
<text x="84.3" y="108.8">STSAFE_RST</text>
<text x="84.3" y="113.9">BOOT0</text>
<text x="107.6" y="108.8">DBG_SX1276_DIO5</text>
<text x="120.3" y="113.9">ANT</text>
<text x="104.8" y="115.3" transform="rotate(-90 104.8 115.3)">GND</text>
<text x="42.9" y="160.9">VIN</text>
<text x="48.7" y="160.9">VOUT</text>
<text x="91.2" y="160.9">VIN</text>
<text x="106.6" y="160.9">SW</text>
<text x="42.9" y="164.7">CE</text>
<text x="48.9" y="165.6" transform="rotate(-90 48.9 165.6)">GND</text>
<text x="51.3" y="164.7">ST</text>
<text x="105.7" y="164.7">OUT</text>
<text x="91.2" y="171.1">CTRL1</text>
<text x="106.9" y="171.1">PG</text>
<text x="91.2" y="174.9">CTRL2</text>
<text x="91.2" y="178.7">CTRL3</text>
<text x="101" y="179.6" transform="rotate(-90 101 179.6)">GND</text>
</g>
<g font-size="1.8" fill="#ebcb8b">
<text x="269.2" y="88.9">TSCL</text>
<text x="269.2" y="91.4">TSDA</text>
<text x="132.1" y="116">50 Ohm</text>
<text x="132.1" y="118.1">impedance</text>
</g>
<text font-size=".5" fill="#88c0d0" x="279.5" y="136.7">Mounting</text>
</svg>
